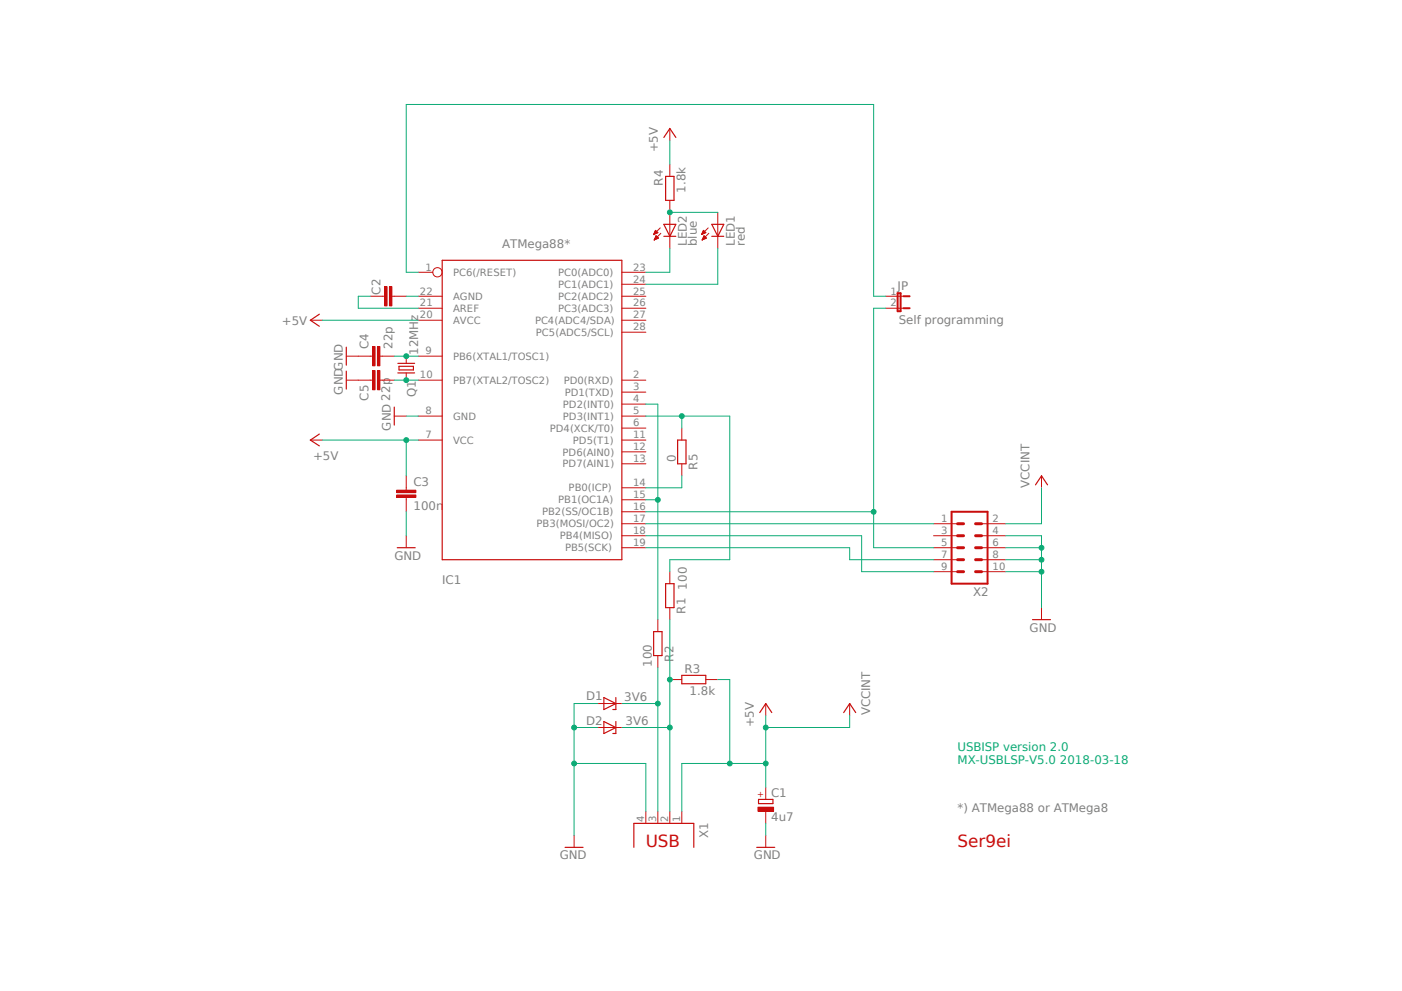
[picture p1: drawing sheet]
<svg xmlns="http://www.w3.org/2000/svg" width="297mm" height="210mm" viewBox="0 0 297 210" stroke-linecap="round" stroke-linejoin="round" font-family="sans-serif">
<path d="M59 22.1l179 160.7M238 22.1l-179 160.7" fill="none" stroke="#fff" stroke-width=".21"/>
<path d="M93.7 55.2h38v63.4h-38zM83.5 86.3v3.8M138.5 133.9h1.7v5h-1.7zM141 123.7h1.8v5.1h-1.8zM218.7 131.3h3.8M119.7 179.6h3.8M134.3 179.6v-5.1h12.7v5.1M160.3 179.6h3.8" fill="none" stroke="#c90d0c" stroke-width=".25"/>
<g fill="none" stroke="#c90d0c" stroke-width=".21">
<path d="M88.6 57.7h3.1M131.7 57.7h5.1M78.4 75.5h.5M80.5 75.5h.5M88.6 75.5h5.1M88.6 62.8h5.1M88.6 65.3h5.1M88.6 67.9h5.1M131.7 62.8h5.1M131.7 65.3h5.1M131.7 67.9h5.1M131.7 70.4h5.1"/>
<path d="M131.7 60.2h5.1M83.5 88.2h2.6M88.6 80.6h5.1M88.6 88.2h5.1M88.6 93.3h5.1M131.7 80.6h5.1M131.7 88.2h5.1M131.7 93.3h5.1M131.7 98.3h5.1M131.7 95.8h5.1M131.7 90.7h5.1M131.7 85.6h5.1"/>
<path d="M131.7 83.1h5.1M131.7 116.1h5.1M131.7 113.5h5.1M131.7 111h5.1M131.7 108.5h5.1M131.7 105.9h5.1M131.7 103.4h5.1M139.4 131.3v2.6M139.4 138.9v2.6M141.9 121.2v2.5M141.9 128.8v2.5M220.6 128.8v2.5"/>
<path d="M121.6 177v2.6M136.8 172v2.5M139.4 172v2.5M141.9 172v2.5M144.4 172v2.5M162.2 177v2.6"/>
<circle cx="92.7" cy="57.7" r=".98"/>
</g>
<path d="M80 73.4h.5v4.1h-.5z" fill-rule="evenodd" fill="#c90d0c"/>
<path d="M80 73.4h.5v4.1h-.5z" fill="none" stroke="#c90d0c" stroke-width=".21"/>
<path d="M78.9 73.4h.6v4.1h-.6z" fill-rule="evenodd" fill="#c90d0c"/>
<path d="M75.9 75.5h2.5M78.9 73.4h.6v4.1h-.6zM81 75.5h2.5M78.4 80.6h.5M80.5 80.6h.5" fill="none" stroke="#c90d0c" stroke-width=".21"/>
<path d="M80 78.5h.5v4.1h-.5z" fill-rule="evenodd" fill="#c90d0c"/>
<path d="M80 78.5h.5v4.1h-.5z" fill="none" stroke="#c90d0c" stroke-width=".21"/>
<path d="M78.9 78.5h.6v4.1h-.6z" fill-rule="evenodd" fill="#c90d0c"/>
<g fill="none" stroke="#c90d0c" stroke-width=".21">
<path d="M148.6 49.7h.1M148.7 49.6h.2M148.7 49.5h.4M148.8 49.4h.5M148.8 50.8v.1M148.8 49.3h.7M148.8 50.8h.2M148.8 49.2h.6M148.8 50.7h.4M148.9 49.1h.4M148.9 50.6h.5M148.9 50.5h.7"/>
<path d="M149 49h.2M149 50.4h.6M149 48.9h.1M149 50.3h.5M149.1 50.2h.3M149.1 50.1h.2M149.1 50h.1M149.1 50l.6 .5-.9 .4zM149.5 49.3l-.5-.5-.4 .9M149.5 49.3l-.9 .4M150 48.3l-1.4 1.4M150.2 49.4l-1.4 1.5"/>
<path d="M152.1 45v7.6M65.7 67.9h2.6M73.4 75.5h2.5M78.9 78.5h.6v4.1h-.6zM86.1 75.5v1.5M86.1 79v1.6M65.7 93.3h2.6M73.4 80.6h5M81 80.6h2.5M86.1 103.4v.5M86.1 105.4v.5M197.8 111h5.1"/>
<path d="M197.8 113.5h5.1M197.8 116.1h5.1M197.8 118.6h5.1M207.9 111h5.1M207.9 113.5h5.1M207.9 116.1h5.1M207.9 118.6h5.1M220.6 100.8v2.6M197.8 121.2h5.1M207.9 121.2h5.1M126.7 149.1h5M126.7 154.2h5"/>
<path d="M141.9 144h2.5M149.5 144h2.6M162.2 149.1v2.5M180 149.1v2.5"/>
</g>
<g fill="none" stroke="#c90d0c" stroke-width=".25">
<path d="M150.8 47.5h2.5l-1.2 2.6zM150.8 50.1h2.5M67.7 66.6l-2 1.3 2 1.2M73.4 73.6v3.8M73.4 78.7v3.8M84.3 77h3.5M84.3 79h3.5M84.5 77.6h3.1v.8h-3.1zM67.7 92l-2 1.3 2 1.2M219.4 102.8l1.2-2 1.3 2M127.9 147.8l2.6 1.3-2.6 1.3zM127.9 152.9l2.6 1.3-2.6 1.2z"/>
<path d="M130.5 147.8v2.6h-.7M130.5 152.9v2.5h-.7M144.4 143.1h5.1v1.8h-5.1zM160.9 151l1.3-1.9 1.3 1.9M178.7 151l1.3-1.9 1.3 1.9"/>
</g>
<path d="M201.6 108.5h7.6v15.2h-7.6z" fill="none" stroke="#c90d0c" stroke-width=".42"/>
<path d="M202.9 118.6h1.2M202.9 116.1h1.2M202.9 113.5h1.2M202.9 111h1.2M206.7 118.6h1.2M206.7 116.1h1.2M206.7 113.5h1.2M206.7 111h1.2M202.9 121.2h1.2M206.7 121.2h1.2" fill="none" stroke="#c90d0c" stroke-width=".63"/>
<path d="M84 104.9h4.1v.5h-4.1z" fill-rule="evenodd" fill="#c90d0c"/>
<path d="M84 104.9h4.1v.5h-4.1z" fill="none" stroke="#c90d0c" stroke-width=".21"/>
<path d="M84 103.9h4.1v.5h-4.1z" fill-rule="evenodd" fill="#c90d0c"/>
<path d="M84 103.9h4.1v.5h-4.1zM86.1 100.8v2.6M86.1 105.9v2.6M86.1 113.5v2.6" fill="none" stroke="#c90d0c" stroke-width=".21"/>
<path d="M84.1 116.1h3.9M160.7 169.4h3v.9h-3z" fill="none" stroke="#c90d0c" stroke-width=".25"/>
<path d="M160.6 171.1h3.3v.8h-3.3z" fill-rule="evenodd" fill="#c90d0c"/>
<g fill="none" stroke="#c90d0c" stroke-width=".21">
<path d="M141.9 27.2v2.6M141.9 34.8v2.6M138.5 49.7l.1 .1M138.5 49.6h.2M138.5 49.5h.4M138.6 49.4h.5M138.6 50.8l.1 .1M138.6 49.3h.8M138.6 50.8h.2M138.7 49.2h.6M138.7 50.7h.3M138.7 49.1h.5"/>
<path d="M138.7 50.6h.5M138.8 49.1h.3M138.8 50.5h.6M138.8 49h.2M138.8 50.4h.6M138.9 48.9h.1M138.9 50.3h.5M138.9 48.8l.5 .5-.9 .4zM138.9 50.2h.4M138.9 50.1h.3M138.9 50h.2M139 50l.5 .5-.9 .4z"/>
<path d="M139.9 48.3l-1.4 1.4M140 49.4l-1.4 1.5M141.9 42.5v10.1M81 62.8h.5M83 62.8h.5M187.6 62.8h3.8M187.6 65.3h3.8M160.6 171.1h3.3v.8h-3.3zM162.2 166.9v2.5M162.2 172v2.5"/>
</g>
<path d="M140.6 29.1l1.3-1.9 1.3 1.9M141 37.4h1.8v5.1h-1.8zM140.6 47.5h2.6l-1.3 2.6zM140.6 50.1h2.6" fill="none" stroke="#c90d0c" stroke-width=".25"/>
<path d="M190.2 62.1h.6v3.9h-.6zM191.4 62.8h1.3M191.4 65.3h1.3" fill="none" stroke="#c90d0c" stroke-width=".42"/>
<path d="M81.5 60.7h.5v4.1h-.5z" fill-rule="evenodd" fill="#c90d0c"/>
<path d="M81.5 60.7h.5v4.1h-.5z" fill="none" stroke="#c90d0c" stroke-width=".21"/>
<path d="M82.5 60.7h.5v4.1h-.5z" fill-rule="evenodd" fill="#c90d0c"/>
<path d="M78.4 62.8h2.6M82.5 60.7h.5v4.1h-.5zM83.5 62.8h2.6M144.4 90.7v2.6M144.4 98.3v2.5" fill="none" stroke="#c90d0c" stroke-width=".21"/>
<path d="M143.5 93.3h1.8v5h-1.8z" fill="none" stroke="#c90d0c" stroke-width=".25"/>
<path d="M86.1 88.2h2.5M121.6 154.2h5.1M126.7 149.1h-5.1v27.9M121.6 161.8h15.2v10.2M162.2 174.5v2.5" fill="none" stroke="#0dab76" stroke-width=".21"/>
<circle cx="121.6" cy="154.2" r=".52" fill="#0dab76"/>
<circle cx="121.6" cy="154.2" r=".52" fill="none" stroke="#0dab76" stroke-width=".21"/>
<circle cx="121.6" cy="161.8" r=".52" fill="#0dab76"/>
<g fill="none" stroke="#0dab76" stroke-width=".21">
<path d="M86.1 108.5v5M213 118.6h7.6v10.2M213 121.2h7.6"/>
<circle cx="121.6" cy="161.8" r=".52"/>
</g>
<circle cx="220.6" cy="121.2" r=".51" fill="#0dab76"/>
<g fill="none" stroke="#0dab76" stroke-width=".21">
<path d="M213 116.1h7.6v2.5"/>
<circle cx="220.6" cy="121.2" r=".51"/>
</g>
<circle cx="220.6" cy="118.6" r=".52" fill="#0dab76"/>
<g fill="none" stroke="#0dab76" stroke-width=".21">
<path d="M213 113.5h7.6v2.6"/>
<circle cx="220.6" cy="118.6" r=".52"/>
</g>
<circle cx="220.6" cy="116.1" r=".51" fill="#0dab76"/>
<g fill="none" stroke="#0dab76" stroke-width=".21">
<path d="M141.9 131.3v40.7M131.7 154.2h10.2"/>
<circle cx="220.6" cy="116.1" r=".51"/>
</g>
<circle cx="141.9" cy="144" r=".52" fill="#0dab76"/>
<circle cx="141.9" cy="144" r=".52" fill="none" stroke="#0dab76" stroke-width=".21"/>
<circle cx="141.9" cy="154.2" r=".52" fill="#0dab76"/>
<g fill="none" stroke="#0dab76" stroke-width=".21">
<path d="M131.7 149.1h7.7M139.4 141.5v30.5"/>
<circle cx="141.9" cy="154.2" r=".52"/>
</g>
<circle cx="139.4" cy="149.1" r=".51" fill="#0dab76"/>
<g fill="none" stroke="#0dab76" stroke-width=".21">
<path d="M83.5 75.5h5.1"/>
<circle cx="139.4" cy="149.1" r=".51"/>
</g>
<circle cx="86.1" cy="75.5" r=".52" fill="#0dab76"/>
<g fill="none" stroke="#0dab76" stroke-width=".21">
<path d="M83.5 80.6h5.1"/>
<circle cx="86.1" cy="75.5" r=".52"/>
</g>
<circle cx="86.1" cy="80.6" r=".52" fill="#0dab76"/>
<g fill="none" stroke="#0dab76" stroke-width=".21">
<path d="M152.1 144h2.5v17.8M162.2 151.6v15.3M162.2 161.8h-17.8v10.2"/>
<circle cx="86.1" cy="80.6" r=".52"/>
</g>
<circle cx="162.2" cy="161.8" r=".51" fill="#0dab76"/>
<circle cx="162.2" cy="161.8" r=".51" fill="none" stroke="#0dab76" stroke-width=".21"/>
<circle cx="154.6" cy="161.8" r=".51" fill="#0dab76"/>
<g fill="none" stroke="#0dab76" stroke-width=".21">
<path d="M162.2 154.2h17.8"/>
<circle cx="154.6" cy="161.8" r=".51"/>
</g>
<circle cx="162.2" cy="154.2" r=".52" fill="#0dab76"/>
<g fill="none" stroke="#0dab76" stroke-width=".21">
<path d="M68.3 93.3h20.3M86.1 93.3v7.5M180 151.6v2.6"/>
<circle cx="162.2" cy="154.2" r=".52"/>
</g>
<circle cx="86.1" cy="93.3" r=".52" fill="#0dab76"/>
<g fill="none" stroke="#0dab76" stroke-width=".21">
<path d="M141.9 29.8v5M68.3 67.9h20.3M136.8 85.6h2.6v45.7M136.8 105.9h2.6M220.6 103.4v7.6h-7.6"/>
<circle cx="86.1" cy="93.3" r=".52"/>
</g>
<circle cx="139.4" cy="105.9" r=".51" fill="#0dab76"/>
<g fill="none" stroke="#0dab76" stroke-width=".21">
<path d="M88.6 57.7h-2.5v-35.6h99v40.7h2.5M187.6 65.3h-2.5v50.8h12.7M136.8 108.5h48.3"/>
<circle cx="139.4" cy="105.9" r=".51"/>
</g>
<circle cx="185.1" cy="108.5" r=".52" fill="#0dab76"/>
<g fill="none" stroke="#0dab76" stroke-width=".21">
<path d="M141.9 45h10.2M136.8 111h61M136.8 116.1h43.2v2.5h17.8M136.8 113.5h45.7v7.7h15.3"/>
<circle cx="185.1" cy="108.5" r=".52"/>
</g>
<circle cx="141.9" cy="45" r=".52" fill="#0dab76"/>
<g fill="none" stroke="#0dab76" stroke-width=".21">
<path d="M141.9 52.6v5.1h-5.1M152.1 52.6v7.6h-15.3M136.8 88.2h17.8M144.4 88.2v2.5"/>
<circle cx="141.9" cy="45" r=".52"/>
</g>
<circle cx="144.4" cy="88.2" r=".52" fill="#0dab76"/>
<g fill="none" stroke="#0dab76" stroke-width=".21">
<path d="M78.4 62.8h-2.5v2.5h12.7M86.1 62.8h2.5M154.6 88.2v30.4h-12.7v2.6M144.4 100.8v2.6h-7.6"/>
<circle cx="144.4" cy="88.2" r=".52"/>
</g>
<g font-size="3.6" fill="#c90d0c">
<text x="136.8" y="179.6">USB</text>
<text x="202.9" y="179.6">Ser9ei</text>
</g>
<g font-size="2.5" fill="#808080">
<text x="139.4" y="32.3" transform="rotate(-90 139.4 32.3)">+5V</text>
<text x="140.4" y="39.3" transform="rotate(-90 140.4 39.3)">R4</text>
<text x="145.2" y="40.9" transform="rotate(-90 145.2 40.9)">1.8k</text>
<text x="106.4" y="52.6">ATMega88*</text>
<text x="145.5" y="52.1" transform="rotate(-90 145.5 52.1)">LED2</text>
<text x="147.6" y="52.1" transform="rotate(-90 147.6 52.1)">blue</text>
<text x="155.7" y="52.1" transform="rotate(-90 155.7 52.1)">LED1</text>
<text x="157.8" y="52.1" transform="rotate(-90 157.8 52.1)">red</text>
<text x="80.6" y="62.4" transform="rotate(-90 80.6 62.4)">C2</text>
<text x="190.2" y="61.5">JP</text>
<text x="59.7" y="68.9">+5V</text>
<text x="190.4" y="68.8">Self programming</text>
<text x="78.1" y="74" transform="rotate(-90 78.1 74)">C4</text>
<text x="83.2" y="74" transform="rotate(-90 83.2 74)">22p</text>
<text x="88.6" y="75.3" transform="rotate(-90 88.6 75.3)">12MHz</text>
<text x="72.6" y="83.6" transform="rotate(-90 72.6 83.6)">GNDGND</text>
<text x="78.1" y="84.9" transform="rotate(-90 78.1 84.9)">C5</text>
<text x="88.1" y="84.1" transform="rotate(-90 88.1 84.1)">Q1</text>
<text x="82.8" y="91.2" transform="rotate(-90 82.8 91.2)">GND 22p</text>
<text x="66.4" y="97.6">+5V</text>
<text x="143.2" y="98" transform="rotate(-90 143.2 98)">0</text>
<text x="147.7" y="99.6" transform="rotate(-90 147.7 99.6)">R5</text>
<text x="87.6" y="103">C3</text>
<text x="218.1" y="103.4" transform="rotate(-90 218.1 103.4)">VCCINT</text>
<text x="87.6" y="108.1">100n</text>
<text x="83.5" y="118.6">GND</text>
<text x="93.7" y="123.7">IC1</text>
<text x="145.5" y="125" transform="rotate(-90 145.5 125)">100</text>
<text x="145.2" y="130" transform="rotate(-90 145.2 130)">R1</text>
<text x="206.2" y="126.3">X2</text>
<text x="218.1" y="133.9">GND</text>
<text x="138.1" y="141.4" transform="rotate(-90 138.1 141.4)">100</text>
<text x="142.7" y="140.2" transform="rotate(-90 142.7 140.2)">R2</text>
<text x="145" y="142.6">R3</text>
<text x="124.2" y="148.2">D1</text>
<text x="132.3" y="148.5">3V6</text>
<text x="146" y="147.3">1.8k</text>
<text x="124.2" y="153.6">D2</text>
<text x="132.5" y="153.6">3V6</text>
<text x="159.7" y="154.2" transform="rotate(-90 159.7 154.2)">+5V</text>
<text x="184.3" y="151.6" transform="rotate(-90 184.3 151.6)">VCCINT</text>
<text x="163.4" y="168.9">C1</text>
<text x="202.9" y="172">*) ATMega88 or ATMega8</text>
<text x="150" y="177.6" transform="rotate(-90 150 177.6)">X1</text>
<text x="163.4" y="174">4u7</text>
<text x="118.6" y="182.1">GND</text>
<text x="159.7" y="182.1">GND</text>
</g>
<g font-size="2.5" fill="#0dab76">
<text x="202.9" y="159.1">USBISP version 2.0</text>
<text x="202.9" y="161.8">MX-USBLSP-V5.0 2018-03-18</text>
</g>
<g font-size="2.1" fill="#808080">
<text x="90.2" y="57.4">1</text>
<text x="96" y="58.5">PC6(/RESET)</text>
<text x="118.3" y="58.5">PC0(ADC0)</text>
<text x="134.1" y="59.9">24</text>
<text x="134.1" y="57.4">23</text>
<text x="89" y="62.4">22</text>
<text x="89" y="65">21</text>
<text x="96" y="63.5">AGND</text>
<text x="118.3" y="63.5">PC2(ADC2)</text>
<text x="118.3" y="61">PC1(ADC1)</text>
<text x="134.1" y="65">26</text>
<text x="134.1" y="62.4">25</text>
<text x="188.6" y="62.4">1</text>
<text x="188.6" y="65">2</text>
<text x="89" y="67.5">20</text>
<text x="96" y="66.1">AREF</text>
<text x="96" y="68.6">AVCC</text>
<text x="113.3" y="68.6">PC4(ADC4/SDA)</text>
<text x="113.5" y="71.2">PC5(ADC5/SCL)</text>
<text x="118.3" y="66.1">PC3(ADC3)</text>
<text x="134.1" y="70">28</text>
<text x="134.1" y="67.5">27</text>
<text x="90.2" y="75.1">9</text>
<text x="96" y="76.2">PB6(XTAL1/TOSC1)</text>
<text x="89" y="80.2">10</text>
<text x="96" y="81.3">PB7(XTAL2/TOSC2)</text>
<text x="119.4" y="81.3">PD0(RXD)</text>
<text x="119.6" y="83.9">PD1(TXD)</text>
<text x="134.1" y="82.7">3</text>
<text x="134.1" y="80.2">2</text>
<text x="90.2" y="87.8">8</text>
<text x="96" y="88.9">GND</text>
<text x="119.2" y="88.9">PD3(INT1)</text>
<text x="119.2" y="86.4">PD2(INT0)</text>
<text x="134.1" y="87.8">5</text>
<text x="134.1" y="85.3">4</text>
<text x="90.2" y="92.9">7</text>
<text x="96" y="94">VCC</text>
<text x="116.4" y="91.5">PD4(XCK/T0)</text>
<text x="121.4" y="94">PD5(T1)</text>
<text x="134.1" y="95.4">12</text>
<text x="134.1" y="92.9">11</text>
<text x="134.1" y="90.4">6</text>
<text x="119.2" y="99.1">PD7(AIN1)</text>
<text x="119.2" y="96.6">PD6(AIN0)</text>
<text x="134.1" y="98">13</text>
<text x="118.3" y="106.7">PB1(OC1A)</text>
<text x="120.5" y="104.1">PB0(ICP)</text>
<text x="134.1" y="105.6">15</text>
<text x="134.1" y="103.1">14</text>
<text x="113.7" y="111.8">PB3(MOSI/OC2)</text>
<text x="114.9" y="109.2">PB2(SS/OC1B)</text>
<text x="134.1" y="113.2">18</text>
<text x="134.1" y="110.7">17</text>
<text x="134.1" y="108.1">16</text>
<text x="199.4" y="110.7">1</text>
<text x="199.4" y="113.2">3</text>
<text x="210.3" y="110.7">2</text>
<text x="210.3" y="113.2">4</text>
<text x="118.6" y="114.3">PB4(MISO)</text>
<text x="119.7" y="116.8">PB5(SCK)</text>
<text x="134.1" y="115.8">19</text>
<text x="199.4" y="115.8">5</text>
<text x="199.4" y="118.3">7</text>
<text x="210.3" y="115.8">6</text>
<text x="210.3" y="118.3">8</text>
<text x="199.4" y="120.8">9</text>
<text x="210.3" y="120.8">10</text>
<text x="136.4" y="174.1" transform="rotate(-90 136.4 174.1)">4</text>
<text x="139" y="174.1" transform="rotate(-90 139 174.1)">3</text>
<text x="141.5" y="174.1" transform="rotate(-90 141.5 174.1)">2</text>
<text x="144.1" y="174.1" transform="rotate(-90 144.1 174.1)">1</text>
</g>
<text font-size="1.8" fill="#c90d0c" x="161.6" y="169" transform="rotate(-90 161.6 169)">+</text>
</svg>
